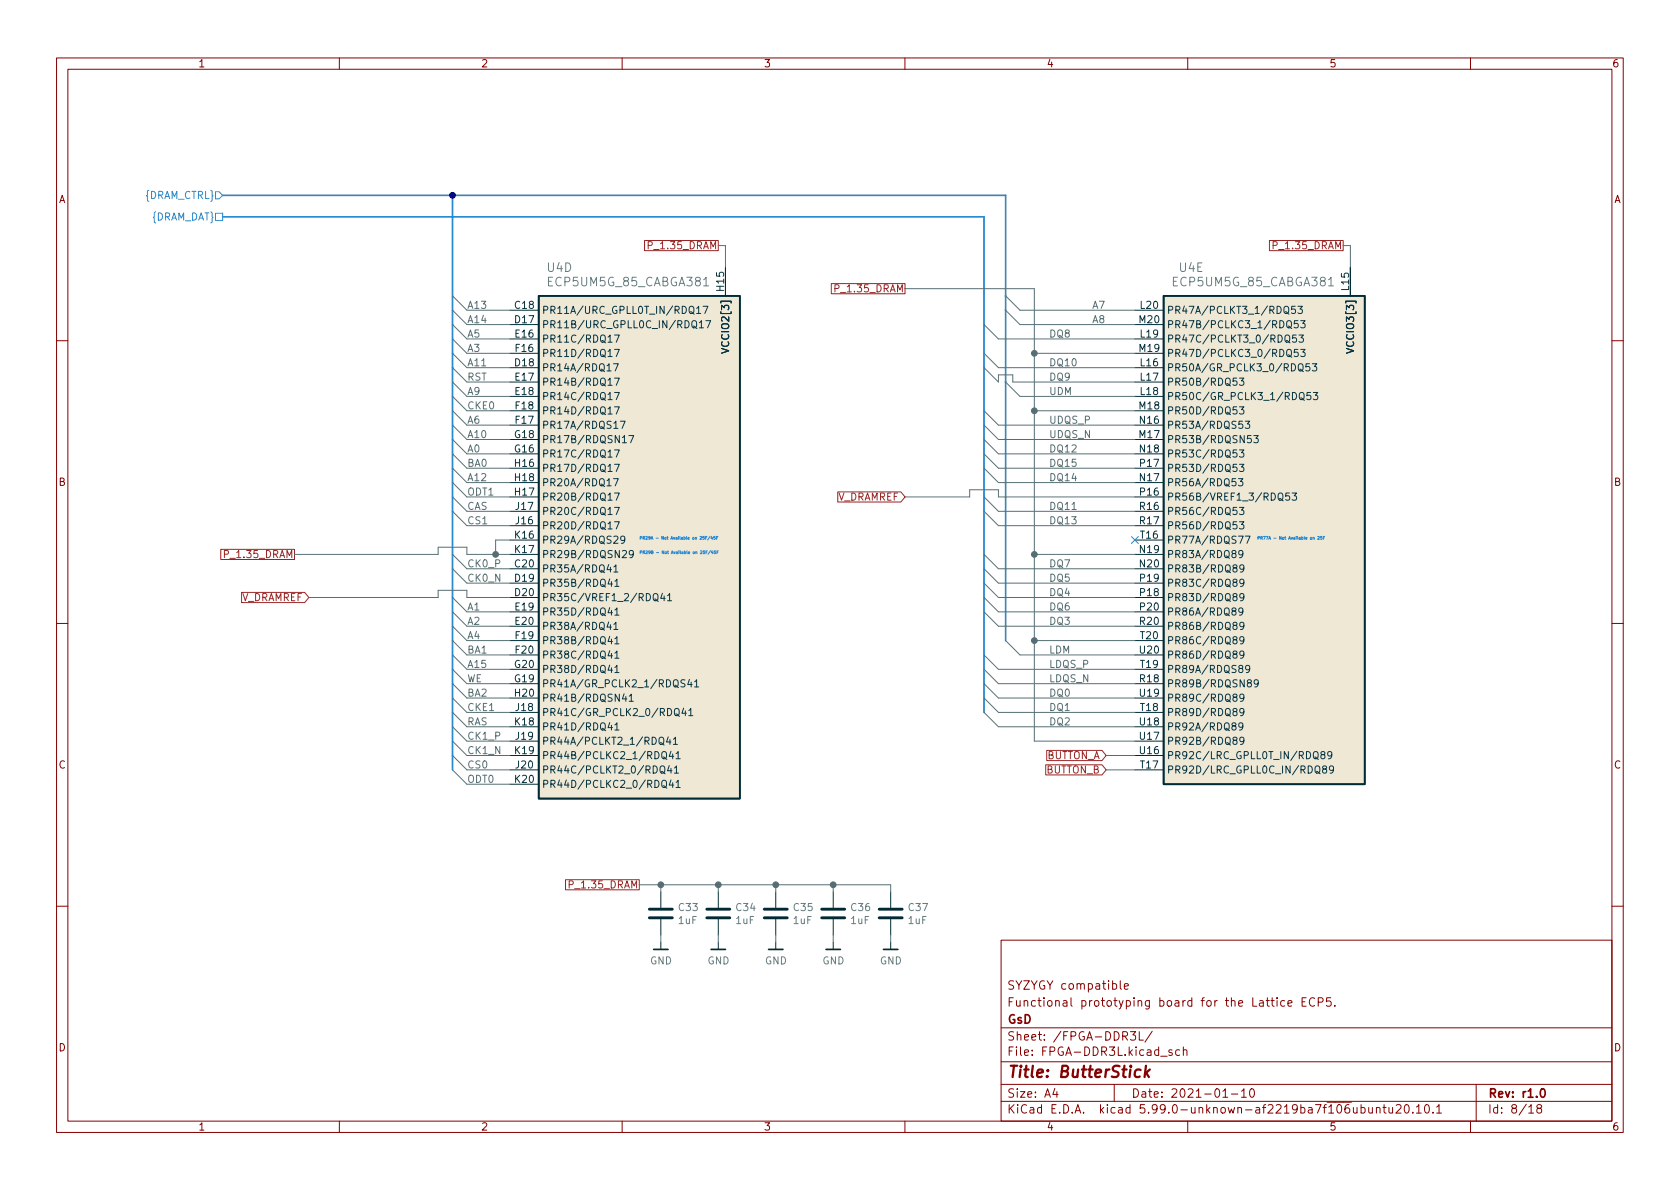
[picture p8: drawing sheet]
<svg xmlns="http://www.w3.org/2000/svg" width="297mm" height="210mm" viewBox="0 0 297 210" stroke-linecap="round" stroke-linejoin="round" font-family="sans-serif">
<g fill="none" stroke="#840000" stroke-width=".18">
<path d="M10 10.2h277v190.1h-277zM12 12.2h273v186.1h-273zM60 10.2v2M110 10.2v2M160 10.2v2M210 10.2v2M260 10.2v2M10 60.2h2M285 60.2h2M10 110.2h2M285 110.2h2M10 160.2h2"/>
<path d="M177 166.3h108v32h-108zM198.1 173.4v1.3l.2 .2M198.8 174.4l.7-.1-.1-.3-.4-.1-.2 .2 .1 .8h.5M224.7 176.9h.6M224.9 176.4v1.3l.4 .2M225.8 176.4v.2M225.8 176.9v1M227.1 177l-.4-.1-.3 .3v.4l.2 .3h.5M227.7 177.4l.7-.1v-.3l-.5-.1-.2 .2 .1 .8h.6M230.2 177.1h.5M230.9 176.4h-.7v1.5h.7M232.4 176.6a.6 .6 0 0 0-.7 0 .6 .6 0 0 0-.2 .7 .56 .56 0 0 0 .3 .6 .56 .56 0 0 0 .6-.1"/>
<path d="M233.1 177.2l.7-.1 .1-.2v-.3l-.3-.2h-.5v1.5M235.3 176.4h-.7l-.1 .7 .2-.1 .5 .1 .2 .2-.1 .5-.2 .1-.6-.1M236 177.8v.1M285 160.2h2M60 198.3v2M110 198.3v2M160 198.3v2M177 194.8h108M177 191.8h108M177 187.8h108M177 181.8h108M186.5 192.5l-.4 1h1"/>
<path d="M186.9 193v1M197 191.8v3M199.9 182.4h.9l-.5 .6 .4 .1v.7l-.2 .1h-.4l-.2-.1M201.4 182.4v1.5h.7M203.7 182.4l-1.3 1.9M205.2 186.8h1.2M207.2 185.7l-.3-.1-.3 .2 .1 .3 .5 .1v.4h-.6M208.6 185.7l-.5-.1-.2 .3v.4l.1 .3h.6M209.2 185.8l.2-.2 .4 .1 .1 .9M209.2 185.1v1.5M210 198.3v2M216.2 194h.9"/>
<path d="M217.7 193.5h1.2M219.5 193l.4-.5v1.5M219.5 194h.9M221.1 192.6l.2-.1a.81 .81 0 0 1 .6 .7 .81 .81 0 0 1-.3 .8h-.2a.81 .81 0 0 1-.5-.6 .81 .81 0 0 1 .2-.8zM242 195.8l.1 1h.3l.2-.1M242.6 195.8v1M243.4 196l.2-.2 .3 .1 .1 .9M243.4 195.8v1M244.5 195.8h.6M244.7 195.3v1.3l.4 .2M245.6 195.8v1h.4l.2-.1M246.2 195.8v1"/>
<path d="M246.9 195.5l.5-.2 .2 .2 .1 .3-.9 1h.9M248.5 195.4l.1-.1a.81 .81 0 0 1 .6 .7 .81 .81 0 0 1-.3 .8h-.1a.81 .81 0 0 1-.6-.6 .81 .81 0 0 1 .3-.8zM249.8 196.7v.1M250.4 195.8l.5-.5v1.5M250.4 196.8h.9M252 195.5l.2-.2a.81 .81 0 0 1 .6 .7 .81 .81 0 0 1-.3 .8h-.1a.81 .81 0 0 1-.4-1.3zM253.4 196.7v.1M254 195.8l.4-.5v1.5M254 196.8h.9M260 198.3v2M261 191.8v6.5M270.3 195.8l.4-.5v1.5"/>
<path d="M270.3 196.8h.9M272 196l-.3-.3 .1-.2 .2-.2 .4 .1 .2 .2-.1 .2-.6 .2-.2 .3 .1 .4 .2 .1h.3l.3-.3-.1-.4-.2-.1"/>
</g>
<path d="M272.6 192.6l.1-.1a.81 .81 0 0 1 .6 .7 .81 .81 0 0 1-.3 .8h-.2a.82 .82 0 0 1-.5-.6 .82 .82 0 0 1 .3-.8z" fill="none" stroke="#840000" stroke-width=".3"/>
<path d="M201.7 189.2a.66 .66 0 0 0-1 .3l-.1 .6 .2 .3 .1 .1 .6-.1M202.6 188.5l-.2 2M202.7 189.7l.4 .8M203.3 189.1l-.9 .8" fill="none" stroke="#840000" stroke-width=".4"/>
<g fill="none" stroke="#002b36" stroke-width=".18">
<path d="M90.2 54.9h5M90.2 57.4h5M90.2 59.9h5M128.3 47.2v5.1M200.7 54.9h5M200.7 57.4h5M200.7 59.9h5M238.8 47.2v5.1M90.2 65h5M90.2 67.6h5M90.2 70.1h5M90.2 62.5h5"/>
<path d="M90.2 75.2h5M90.2 72.6h5M90.2 77.7h5M200.7 65h5M200.7 67.6h5M200.7 70.1h5M200.7 62.5h5M200.7 75.2h5M200.7 72.6h5M200.7 77.7h5M90.2 80.3h5M90.2 82.8h5"/>
<path d="M90.2 87.9h5M90.2 85.3h5M90.2 93h5M90.2 90.4h5M90.2 95.5h5M90.2 98h5M200.7 80.3h5M200.7 82.8h5M200.7 87.9h5M200.7 85.3h5M200.7 93h5M200.7 90.4h5"/>
<path d="M200.7 95.5h5M200.7 98h5M90.2 100.6h5M90.2 103.1h5M90.2 105.7h5M90.2 108.2h5M90.2 110.7h5M90.2 113.3h5M90.2 115.8h5M90.2 118.4h5M200.7 100.6h5M200.7 103.1h5"/>
<path d="M200.7 105.7h5M200.7 108.2h5M200.7 110.7h5M200.7 113.3h5M200.7 115.8h5M200.7 118.4h5M90.2 120.9h5M90.2 123.4h5M90.2 126h5M90.2 131.1h5M90.2 136.1h5M90.2 128.5h5"/>
<path d="M90.2 133.6h5M90.2 138.7h5M200.7 120.9h5M200.7 123.4h5M200.7 126h5M200.7 131.1h5M200.7 136.1h5M200.7 128.5h5M200.7 133.6h5M116.8 157.7v2.8M127 157.7v2.8M137.2 157.7v2.8"/>
<path d="M147.3 157.7v2.8M157.5 157.7v2.8M116.8 162.6v2.7M116.8 166.6v1.3M127 162.6v2.7M127 166.6v1.3M137.2 162.6v2.7M137.2 166.6v1.3M147.3 162.6v2.7M147.3 166.6v1.3M157.5 162.6v2.7M157.5 166.6v1.3"/>
</g>
<path d="M95.2 52.3h35.6v88.9h-35.6zM205.7 52.3h35.6v86.4h-35.6zM115.6 167.9h2.5M125.7 167.9h2.6M135.9 167.9h2.5M146 167.9h2.6M156.2 167.9h2.5" fill="none" stroke="#002b36" stroke-width=".3"/>
<path d="M114.8 162.3h4.1M114.8 160.8h4.1M125 162.3h4M125 160.8h4M135.1 162.3h4.1M135.1 160.8h4.1M145.3 162.3h4.1M145.3 160.8h4.1M155.4 162.3h4.1M155.4 160.8h4.1" fill="none" stroke="#002b36" stroke-width=".51"/>
<g fill="#eee8d5" stroke="#eee8d5" stroke-width=".18">
<path d="M95.2 52.3h35.6v88.9h-35.6z"/>
<path d="M205.7 52.3h35.6v86.4h-35.6z"/>
</g>
<g fill="none" stroke="#073642" stroke-width=".18">
<path d="M108.7 59.2h.8l-.5 1.3M122.5 56.8l.1-.1a.43 .43 0 0 1 .6 .4v.4a.42 .42 0 0 1-.5 .5 .42 .42 0 0 1-.4-.5v-.4zM122.6 57.7l.6 .4M123.2 54.5l.3-.3v1.2M123.2 55.4h.7M123.7 57.1l.3-.4v1.3M123.7 58h.7M124.3 54.2h.9l-.6 1.2M124.8 56.7h.8l-.5 1.3M227.6 56.9l.2-.2a.43 .43 0 0 1 .5 .4v.4a.42 .42 0 0 1-.4 .5 .42 .42 0 0 1-.4-.5zM227.7 57.7l.7 .4M229 54.2h-.6l-.1 .6 .2-.2 .4 .1 .2 .2-.1 .4-.2 .1-.5-.1"/>
<path d="M229.2 59.2h-.6l-.1 .6 .2-.1 .4 .1 .1 .2v.4l-.2 .1-.5-.1M229.5 54.2h.8l-.5 .4 .4 .2v.5l-.2 .1-.5-.1M229.5 56.7h-.6l-.1 .6 .2-.1h.4l.1 .2v.5l-.2 .1-.5-.1M229.7 59.2h.8l-.5 .5 .4 .1v.6l-.2 .1-.5-.1M230 56.7h.8l-.5 .5 .4 .1v.6l-.2 .1-.5-.1M108.5 64.3h.8l-.5 1.3M108.7 66.9h.8l-.5 1.2M108.7 69.4h.8l-.5 1.3M108.7 61.8h.8l-.5 1.3M108.7 71.9h.8l-.5 1.3M108.7 79.6h.8l-.5 1.2M109.7 74.5h.8l-.5 1.3"/>
<path d="M110 78.3h.8M111.2 77h.8l-.5 1.3M127.6 61.6l1.2 .4-1.2 .5M219.1 66.9h.8l-.4 .4 .4 .2v.5l-.2 .1-.6-.1M219.1 71.9h.8l-.4 .5 .4 .1v.6l-.2 .1-.6-.1M219.1 79.6h.8l-.4 .4 .4 .2v.5l-.2 .1-.6-.1M220.2 74.5h.8l-.5 .5 .4 .1v.5l-.2 .2-.5-.2M221.2 77h-.6l-.1 .6 .2-.1 .4 .1 .2 .1-.1 .5-.2 .1-.5-.1M221.7 77h.8l-.5 .5 .4 .1v.6l-.2 .1-.5-.1M227.4 60.2l.7 .4M227.6 62l.2-.2a.43 .43 0 0 1 .5 .4v.4a.42 .42 0 0 1-.4 .5 .42 .42 0 0 1-.4-.5zM227.7 62.8l.7 .4"/>
<path d="M229.5 61.8h-.6l-.1 .6 .2-.1h.4l.1 .2v.4l-.2 .2-.5-.2M230 70.4l.6 .4M230 61.8h.8l-.5 .5 .4 .1v.5l-.2 .2-.5-.2M231.5 64.3h-.6v.6l.2-.1 .4 .1 .1 .1-.1 .5-.1 .1-.5-.1M231.7 69.4h-.6v.6l.1-.1h.5l.1 .2-.1 .5-.2 .1-.4-.1M232 64.3h.8l-.4 .5 .4 .1v.6l-.2 .1-.6-.1M232.2 69.4h.8l-.4 .5 .3 .1v.6l-.1 .1-.6-.1M238.1 61.6l1.2 .4-1.2 .5M107.6 99.8l-.3 .9h.8M108.5 84.6h.8l-.5 1.3M108.7 82.1h.8l-.5 1.3M108.7 87.2h.8l-.5 1.3"/>
<path d="M108.7 92.3h.8l-.5 1.2M108.7 89.7h.8l-.5 1.3M110 97.5l.5-.2 .3 .4-.8 .9h.8M110.5 95.3l-.3 .3h-.2l-.3-.3 .2-.4 .3-.1 .2 .1a.84 .84 0 0 1-.3 1.2h-.2M112 97.9l-.3 .2h-.3l-.1-.2 .1-.5 .3-.1 .2 .2a.84 .84 0 0 1-.3 1.1h-.2M219 84.6h.7l-.4 .5 .4 .1v.6l-.2 .1-.5-.1M219.1 82.1h.8l-.4 .5 .4 .1v.6l-.2 .1-.6-.1M219.1 89.7h.8l-.4 .5 .4 .1v.6l-.2 .1-.6-.1M219.1 92.3h.8l-.4 .4 .4 .2v.5l-.2 .1-.6-.1M219.7 97.9l-.2 .2h-.4l-.1-.2 .1-.5 .4-.1 .2 .2a.84 .84 0 0 1-.3 1.1h-.3M220.2 94.8h.8l-.5 1.3M228 87.2h-.6l-.1 .6 .2-.1h.4l.1 .2v.4l-.2 .2-.5-.2"/>
<path d="M228.5 87.2h.7l-.4 .5 .4 .1v.5l-.2 .2-.5-.2M107.6 110l-.3 .9h.8M107.8 102.4l-.3 .9h.8M107.8 107.4l-.3 .9h.8M107.8 112.5l-.3 .9h.8M107.8 115.1l-.3 .9h.8M107.8 117.6l-.3 .9h.8M108.1 102.8v.9M108.1 113v.9M108.5 100.2l.4-.3v1.3M108.5 110.4l.4-.4v1.3M108.5 101.2h.8"/>
<path d="M108.5 111.3h.8M108.7 102.8l.4-.4v1.3M108.7 107.9l.4-.4v1.3M108.7 112.9l.4-.3v1.3M108.7 115.5l.4-.4v1.3M108.7 118l.4-.3v1.2M108.7 103.7h.7M108.7 108.8h.7M108.7 113.9h.7M108.7 116.4h.7M108.7 118.9h.7M115.7 105h.1a.43 .43 0 0 1 .5 .4v.4a.42 .42 0 0 1-.4 .5 .42 .42 0 0 1-.4-.5v-.4z"/>
<path d="M115.7 105.9l.7 .5M117.1 104.9l-.3 .9h.8M117.4 105.4v.8M118 105.3l.4-.3v1.2M118 106.2h.8M219.7 108l-.2 .3-.4-.1-.1-.2 .1-.4 .4-.1 .2 .1a.84 .84 0 0 1-.3 1.2h-.3M219.9 100.4l-.2 .3-.4-.1-.1-.2 .1-.5h.4l.2 .1a.84 .84 0 0 1-.3 1.2h-.3M219.9 105.5l-.2 .2h-.4l-.1-.2 .1-.5h.4l.2 .1a.84 .84 0 0 1-.3 1.1h-.3M219.9 103l-.2 .2-.4-.1-.1-.1 .1-.5 .4-.1 .2 .1a.84 .84 0 0 1-.3 1.2h-.3M219.9 110.6l-.2 .2h-.4l-.1-.2 .1-.5 .4-.1 .2 .2a.84 .84 0 0 1-.3 1.1h-.3M219.9 113.1l-.2 .3-.4-.1-.1-.2 .1-.5h.4l.2 .1a.84 .84 0 0 1-.3 1.2h-.3M219.9 115.7l-.2 .2-.4-.1-.1-.1 .1-.5 .4-.1 .2 .1a.84 .84 0 0 1-.3 1.2h-.3"/>
<path d="M221 118.2l-.3 .2h-.2l-.3-.2 .2-.5h.3l.2 .1a.84 .84 0 0 1-.3 1.1h-.2M107.8 127.8l-.3 .9h.8M108.7 128.2l.4-.4v1.3M108.7 129.1h.7M110.3 122.7l-.3 .9h.8M110.7 123.2v.8M111.3 123.1l.3-.4v1.3M111.3 124h.7M116.7 130.4h.1a.43 .43 0 0 1 .6 .4v.4a.42 .42 0 0 1-.5 .5 .42 .42 0 0 1-.4-.5v-.4zM116.8 131.3l.6 .5M116.8 135.6l.2-.2a.43 .43 0 0 1 .5 .5v.4a.42 .42 0 0 1-.4 .4 .42 .42 0 0 1-.4-.4zM116.9 136.4l.7 .4"/>
<path d="M117.1 133.1l.2-.2a.43 .43 0 0 1 .5 .4v.4a.42 .42 0 0 1-.4 .5 .42 .42 0 0 1-.4-.5zM117.1 138.2l.2-.2a.43 .43 0 0 1 .5 .4v.4a.42 .42 0 0 1-.4 .5 .42 .42 0 0 1-.4-.5zM117.2 133.9l.7 .4M117.2 139l.7 .4M118.1 130.3l-.3 .9h.8M118.3 135.4l-.3 .9h.8M118.5 130.8v.8M118.6 132.8l-.3 .9h.8M118.6 137.9l-.3 .9h.8M118.6 135.9v.8M118.9 133.3v.9M118.9 138.4v.9"/>
<path d="M119.1 130.7l.3-.3v1.2M119.1 131.6h.7M119.2 135.8l.4-.4v1.3M119.2 136.7h.8M119.3 125.5l.2-.2a.43 .43 0 0 1 .6 .4v.4a.42 .42 0 0 1-.4 .5 .42 .42 0 0 1-.5-.5zM119.5 126.3l.6 .4M119.5 133.3l.4-.4v1.3M119.5 138.3l.4-.3v1.3M119.5 134.2h.8M119.5 139.3h.8M120.9 125.2l-.3 .9h.8M121.1 120.3l-.5-.1-.2 .1v.4l.6 .2 .1 .3-.2 .3-.5-.1"/>
<path d="M121.2 125.7v.9M121.8 125.6l.3-.3v1.3M121.8 126.6h.7M121.9 120.1l-.3 .9h.8M122.2 120.6v.9M122.8 120.6l.4-.4v1.3M122.8 121.5h.7M219.7 128.4l-.2 .2-.4-.1-.1-.1 .1-.5 .4-.1 .2 .1a.84 .84 0 0 1-.3 1.2h-.3M219.9 125.8l-.2 .3-.4-.1-.1-.2 .1-.5h.4l.2 .1a.84 .84 0 0 1-.3 1.2h-.3M219.9 130.9l-.2 .2h-.4l-.1-.2 .1-.5h.4l.2 .1a.84 .84 0 0 1-.3 1.1h-.3M219.9 123.3l-.2 .2h-.4l-.1-.2 .1-.5 .4-.1 .2 .2a.84 .84 0 0 1-.3 1.1h-.3M220.8 120.7l-.3-.2 .1-.2 .2-.1 .3 .1 .2 .1-.1 .2-.5 .2-.2 .2 .1 .4 .2 .1 .3-.1 .2-.2v-.2l-.3-.3"/>
<path d="M222.5 120.7l-.3 .3-.3-.1-.2-.2 .2-.4 .3-.1 .2 .1a.84 .84 0 0 1-.3 1.2h-.2M233.8 133.4l-.3-.2 .1-.2 .2-.1 .3 .1 .2 .1-.1 .2-.5 .2-.2 .2v.2l.3 .3 .3-.1 .2-.2-.1-.3-.2-.2M234.1 136l-.3-.3 .1-.1 .2-.2 .3 .1 .2 .2-.1 .2-.5 .1-.2 .2 .1 .4 .2 .1h.3l.2-.2-.1-.4-.2-.1M235.5 133.4l-.3 .3h-.2l-.3-.3 .2-.4 .3-.1 .2 .1a.84 .84 0 0 1-.3 1.2h-.2M235.8 136l-.3 .2h-.2l-.2-.2 .1-.5 .3-.1 .2 .2a.84 .84 0 0 1-.3 1.1h-.2"/>
</g>
<path d="M124.4 50.5h.9M234.9 50.5h.9" fill="none" stroke="#657b83" stroke-width=".18"/>
<g fill="none" stroke="#268bd2" stroke-width=".18">
<path d="M38.1 37.7h1.3v1.3h-1.3zM38.1 33.9h.6l.7 .6-.7 .7h-.6zM123.8 97.5l.2-.1 .1 .1-.3 .4h.3M124.5 94.9h-.2l-.1 .2h.3v.2h-.3M124.6 97.4h-.3v.2h.3v.3h-.3M124.8 95.1h.1M124.8 97.6h.2M125 94.9h-.2v.5M125.1 97.4h-.3v.5M125.6 94.8l-.5 .7M125.6 97.4l-.4 .6M125.8 94.8l-.1 .4h.3"/>
<path d="M125.9 97.4l-.1 .3h.3M125.9 95v.4M126 97.6v.3M126.4 94.9h-.2v.2h.2v.2h-.2M126.5 97.4h-.2v.2h.2v.3h-.2M126.7 95.1h.2M126.8 97.6h.1M126.9 94.9h-.2v.5M127 97.4h-.2v.5M200.1 94.9l1.2 1.2M201.3 94.9l-1.2 1.2M231.7 95.1h.2l-.1 .3-.1-.1z"/>
<path d="M232.2 95.1h.2v.3M232.2 95v.4M233 94.9h.2l.1 .1-.3 .4h.3M233.7 94.9h-.2v.2h.2v.2h-.2M234 95.1h.1M234.2 94.9h-.2v.5"/>
</g>
<path d="M114 42.5h13v1.8h-13zM147 50.2h13v1.7h-13zM224.5 42.5h13v1.8h-13zM39 97.1h13.1v1.8h-13.1zM148.1 87h11.2l.7 .9-.7 .9h-11.2zM42.7 104.8h11.2l.7 .9-.7 .9h-11.2zM184.9 135.2h9.9l.8 .9-.8 .9h-9.9zM185.1 132.7h9.7l.8 .9-.8 .9h-9.7zM100 155.6h13v1.8h-13z" fill="none" stroke="#9f2523" stroke-width=".18"/>
<path d="M39.4 38.3h134.6v87.7M39.4 34.5h138.4v78.8M80 34.5v101.6" fill="none" stroke="#268bd2" stroke-width=".3"/>
<g fill="none" stroke="#586e75" stroke-width=".18">
<path d="M80 57.4l2.5 2.5h7.7M80 52.3l2.5 2.6h7.7M80 54.9l2.5 2.5h7.7M80 59.9l2.5 2.6h7.7M127 43.4h1.3v3.8M160 51h22.9v80.1h17.8M174 57.4l2.5 2.5h24.2M177.8 52.3l2.5 2.6h20.4M177.8 54.9l2.5 2.5h20.4M237.5 43.4h1.3v3.8M80 65l2.5 2.6h7.7M80 77.7l2.5 2.6h7.7"/>
<path d="M80 62.5l2.5 2.5h7.7M80 70.1l2.5 2.5h7.7M80 67.6l2.5 2.5h7.7M80 75.2l2.5 2.5h7.7M80 72.6l2.5 2.6h7.7M174 65l2.5 2.6v-1.3h2.6v1.3h21.6M174 77.7l2.5 2.6h24.2M174 62.5l2.5 2.5h24.2M174 75.2l2.5 2.5h24.2M174 72.6l2.5 2.6h24.2M177.8 67.6l2.5 2.5h20.4M182.9 72.6h17.8"/>
<path d="M182.9 62.5h17.8M52.1 98h25.4v-1.2h5v1.2h7.7M80 82.8l2.5 2.5h7.7M80 80.3l2.5 2.5h7.7M80 85.3l2.5 2.6h7.7M80 87.9l2.5 2.5h7.7M80 90.4l2.5 2.6h7.7M80 98l2.5 2.6h7.7M90.2 95.5h-2.6v2.5M160 87.9h11.4v-1.3h5.1v1.3h24.2M174 82.8l2.5 2.5h24.2M174 80.3l2.5 2.5h24.2"/>
<path d="M174 87.9l2.5 2.5h24.2M174 90.4l2.5 2.6h24.2M174 98l2.5 2.6h24.2M182.9 98h17.8M54.6 105.7h22.9v-1.3h5v1.3h7.7M80 105.7l2.5 2.5h7.7M80 108.2l2.5 2.5h7.7M80 110.7l2.5 2.6h7.7M80 113.3l2.5 2.5h7.7M80 115.8l2.5 2.6h7.7M80 118.4l2.5 2.5h7.7M80 100.6l2.5 2.5h7.7"/>
<path d="M174 105.7l2.5 2.5h24.2M174 108.2l2.5 2.5h24.2M174 115.8l2.5 2.6h24.2M174 118.4l2.5 2.5h24.2M174 100.6l2.5 2.5h24.2M174 103.1l2.5 2.6h24.2M177.8 113.3l2.5 2.5h20.4M182.9 113.3h17.8M80 133.6l2.5 2.5h7.7M80 131.1l2.5 2.5h7.7M80 120.9l2.5 2.5h7.7M80 123.4l2.5 2.6h7.7"/>
<path d="M80 126l2.5 2.5h7.7M80 128.5l2.5 2.6h7.7M80 136.1l2.5 2.6h7.7M174 120.9l2.5 2.5h24.2M174 123.4l2.5 2.6h24.2M174 126l2.5 2.5h24.2M195.6 136.1h5.1M195.6 133.6h5.1M113 156.5h44.5v1.2M116.8 156.5v1.2M127 156.5v1.2M137.2 156.5v1.2"/>
<path d="M147.3 156.5v1.2M116.8 165.3v1.3M127 165.3v1.3M137.2 165.3v1.3M147.3 165.3v1.3M157.5 165.3v1.3"/>
</g>
<g fill="#586e75" stroke="#586e75" stroke-width=".18">
<circle cx="182.9" cy="98" r=".51"/>
<circle cx="182.9" cy="72.6" r=".51"/>
<circle cx="182.9" cy="62.5" r=".51"/>
<circle cx="182.9" cy="113.3" r=".51"/>
<circle cx="87.6" cy="98" r=".51"/>
<circle cx="116.8" cy="156.5" r=".51"/>
<circle cx="137.2" cy="156.5" r=".51"/>
<circle cx="127" cy="156.5" r=".51"/>
<circle cx="147.3" cy="156.5" r=".51"/>
</g>
<circle cx="80" cy="34.5" r=".51" fill="#000084" stroke="#000084" stroke-width=".18"/>
<text font-size="2.8" fill="#840000" x="178" y="190.6">Title: ButterStick</text>
<g font-size="2.1" fill="#657b83">
<text x="96.8" y="48.1">U4D</text>
<text x="97.2" y="50.6">ECP5UM5G_85_CABGA381</text>
<text x="207.7" y="50.6">ECP5UM5G_85_CABGA381</text>
<text x="208.5" y="48.1">U4E</text>
</g>
<g font-size="2.1" fill="#840000">
<text x="178" y="178">Functional prototyping board for the Lattice ECP5.</text>
<text x="178" y="175">SYZYGY compatible</text>
<text x="178" y="184">Sheet: /FPGA-DDR3L/</text>
<text x="178" y="181">GsD</text>
<text x="178" y="186.7">File: FPGA-DDR3L.kicad_sch</text>
<text x="178" y="196.9">KiCad E.D.A. kicad 5.99.0-unknown-af2219ba7f~106~ubuntu20.10.1</text>
<text x="178" y="194.1">Size: A4</text>
<text x="200" y="194.1">Date: 2021-01-10</text>
<text x="263" y="194.1">Rev: r1.0</text>
<text x="263" y="196.9">Id: 8/18</text>
</g>
<g font-size="1.8" fill="#840000">
<text x="35" y="11.9">1</text>
<text x="85" y="11.9">2</text>
<text x="135" y="11.9">3</text>
<text x="185" y="11.9">4</text>
<text x="235" y="11.9">5</text>
<text x="285" y="11.9">6</text>
<text x="10.3" y="35.9">A</text>
<text x="285.3" y="35.9">A</text>
<text x="10.3" y="85.9">B</text>
<text x="285.3" y="85.9">B</text>
<text x="10.3" y="135.9">C</text>
<text x="285.3" y="135.9">C</text>
<text x="10.3" y="185.9">D</text>
<text x="285.3" y="185.9">D</text>
<text x="35" y="199.9">1</text>
<text x="85" y="199.9">2</text>
<text x="135" y="199.9">3</text>
<text x="185" y="199.9">4</text>
<text x="235" y="199.9">5</text>
<text x="285" y="199.9">6</text>
</g>
<g font-size="1.8" fill="#268bd2">
<text x="25.6" y="35.2">{DRAM_CTRL}</text>
<text x="26.7" y="39">{DRAM_DAT}</text>
</g>
<g font-size="1.8" fill="#9f2523">
<text x="115" y="44.1">P_1.35_DRAM</text>
<text x="225.5" y="44.1">P_1.35_DRAM</text>
<text x="148" y="51.7">P_1.35_DRAM</text>
<text x="148" y="88.5">V_DRAMREF</text>
<text x="40.1" y="98.7">P_1.35_DRAM</text>
<text x="42.6" y="106.3">V_DRAMREF</text>
<text x="184.9" y="136.8">BUTTON_B</text>
<text x="184.9" y="134.2">BUTTON_A</text>
<text x="101" y="157.1">P_1.35_DRAM</text>
</g>
<g font-size="1.8" fill="#073642">
<text x="128" y="51.4" transform="rotate(-90 128 51.4)">H15</text>
<text x="238.5" y="51.3" transform="rotate(-90 238.5 51.3)">L15</text>
<text x="91.1" y="54.6">C18</text>
<text x="91.1" y="57.1">D17</text>
<text x="91.1" y="59.7">E16</text>
<text x="95.8" y="55.5">PR11A/URC_GPLL0T_IN/RDQ17</text>
<text x="95.8" y="58">PR11B/URC_GPLL0C_IN/RDQ17</text>
<text x="201.5" y="57.1">M20</text>
<text x="201.7" y="59.7">L19</text>
<text x="201.7" y="54.6">L20</text>
<text x="206.2" y="55.5">PR47A/PCLKT3_1/RDQ53</text>
<text x="206.2" y="58">PR47B/PCLKC3_1/RDQ53</text>
<text x="91.1" y="64.8">D18</text>
<text x="91.2" y="62.2">F16</text>
<text x="95.8" y="65.7">PR14A/RDQ17</text>
<text x="95.8" y="60.6">PR11C/RDQ17</text>
<text x="95.8" y="63.1">PR11D/RDQ17</text>
<text x="128.9" y="61.6" transform="rotate(-90 128.9 61.6)">VCCIO2[3]</text>
<text x="201.5" y="62.2">M19</text>
<text x="201.7" y="64.8">L16</text>
<text x="206.2" y="65.7">PR50A/GR_PCLK3_0/RDQ53</text>
<text x="206.2" y="60.6">PR47C/PCLKT3_0/RDQ53</text>
<text x="206.2" y="63.1">PR47D/PCLKC3_0/RDQ53</text>
<text x="239.4" y="61.6" transform="rotate(-90 239.4 61.6)">VCCIO3[3]</text>
<text x="91.1" y="67.3">E17</text>
<text x="91.1" y="69.8">E18</text>
<text x="95.8" y="68.2">PR14B/RDQ17</text>
<text x="95.8" y="70.7">PR14C/RDQ17</text>
<text x="201.7" y="67.3">L17</text>
<text x="201.7" y="69.8">L18</text>
<text x="206.2" y="68.2">PR50B/RDQ53</text>
<text x="206.2" y="70.7">PR50C/GR_PCLK3_1/RDQ53</text>
<text x="91" y="77.5">G18</text>
<text x="91.2" y="74.9">F17</text>
<text x="91.2" y="72.4">F18</text>
<text x="95.8" y="75.8">PR17A/RDQS17</text>
<text x="95.8" y="73.3">PR14D/RDQ17</text>
<text x="201.5" y="77.5">M17</text>
<text x="201.5" y="72.4">M18</text>
<text x="201.6" y="74.9">N16</text>
<text x="206.2" y="73.3">PR50D/RDQ53</text>
<text x="206.2" y="75.8">PR53A/RDQS53</text>
<text x="91" y="80">G16</text>
<text x="91.1" y="82.5">H16</text>
<text x="95.8" y="80.9">PR17C/RDQ17</text>
<text x="95.8" y="78.4">PR17B/RDQSN17</text>
<text x="95.8" y="83.4">PR17D/RDQ17</text>
<text x="201.6" y="80">N18</text>
<text x="201.6" y="82.5">P17</text>
<text x="206.2" y="78.4">PR53B/RDQSN53</text>
<text x="206.2" y="80.9">PR53C/RDQ53</text>
<text x="206.2" y="83.4">PR53D/RDQ53</text>
<text x="91.1" y="87.6">H17</text>
<text x="91.1" y="85.1">H18</text>
<text x="95.8" y="88.5">PR20B/RDQ17</text>
<text x="95.8" y="86">PR20A/RDQ17</text>
<text x="201.6" y="85.1">N17</text>
<text x="201.6" y="87.6">P16</text>
<text x="206.2" y="86">PR56A/RDQ53</text>
<text x="206.2" y="88.5">PR56B/VREF1_3/RDQ53</text>
<text x="91.1" y="95.2">K16</text>
<text x="91.2" y="92.7">J16</text>
<text x="91.2" y="90.2">J17</text>
<text x="95.8" y="93.6">PR20D/RDQ17</text>
<text x="95.8" y="91.1">PR20C/RDQ17</text>
<text x="201.6" y="90.2">R16</text>
<text x="201.6" y="92.7">R17</text>
<text x="201.7" y="95.2">T16</text>
<text x="206.2" y="91.1">PR56C/RDQ53</text>
<text x="206.2" y="93.6">PR56D/RDQ53</text>
<text x="91.1" y="100.3">C20</text>
<text x="91.1" y="97.8">K17</text>
<text x="95.8" y="101.2">PR35A/RDQ41</text>
<text x="95.8" y="96.1">PR29A/RDQS29</text>
<text x="95.8" y="98.7">PR29B/RDQSN29</text>
<text x="201.6" y="97.8">N19</text>
<text x="201.6" y="100.3">N20</text>
<text x="206.2" y="98.7">PR83A/RDQ89</text>
<text x="206.2" y="101.2">PR83B/RDQ89</text>
<text x="206.2" y="96.1">PR77A/RDQS77</text>
<text x="91.1" y="102.9">D19</text>
<text x="91.1" y="105.4">D20</text>
<text x="91.1" y="107.9">E19</text>
<text x="95.8" y="103.8">PR35B/RDQ41</text>
<text x="95.8" y="106.3">PR35C/VREF1_2/RDQ41</text>
<text x="201.6" y="105.4">P18</text>
<text x="201.6" y="102.9">P19</text>
<text x="201.6" y="107.9">P20</text>
<text x="206.2" y="106.3">PR83D/RDQ89</text>
<text x="206.2" y="103.8">PR83C/RDQ89</text>
<text x="91.1" y="110.5">E20</text>
<text x="91.2" y="113">F19</text>
<text x="95.8" y="108.8">PR35D/RDQ41</text>
<text x="95.8" y="111.4">PR38A/RDQ41</text>
<text x="95.8" y="113.9">PR38B/RDQ41</text>
<text x="201.6" y="110.5">R20</text>
<text x="201.7" y="113">T20</text>
<text x="206.2" y="108.8">PR86A/RDQ89</text>
<text x="206.2" y="111.4">PR86B/RDQ89</text>
<text x="206.2" y="113.9">PR86C/RDQ89</text>
<text x="91" y="118.1">G20</text>
<text x="91.2" y="115.6">F20</text>
<text x="95.8" y="116.5">PR38C/RDQ41</text>
<text x="95.8" y="119">PR38D/RDQ41</text>
<text x="201.6" y="115.6">U20</text>
<text x="201.7" y="118.1">T19</text>
<text x="206.2" y="119">PR89A/RDQS89</text>
<text x="206.2" y="116.5">PR86D/RDQ89</text>
<text x="91" y="120.6">G19</text>
<text x="91.1" y="123.2">H20</text>
<text x="91.2" y="125.7">J18</text>
<text x="95.8" y="121.5">PR41A/GR_PCLK2_1/RDQS41</text>
<text x="95.8" y="124.1">PR41B/RDQSN41</text>
<text x="201.6" y="120.6">R18</text>
<text x="201.6" y="123.2">U19</text>
<text x="201.7" y="125.7">T18</text>
<text x="206.2" y="121.5">PR89B/RDQSN89</text>
<text x="206.2" y="124.1">PR89C/RDQ89</text>
<text x="91.1" y="128.3">K18</text>
<text x="91.2" y="130.8">J19</text>
<text x="95.8" y="126.6">PR41C/GR_PCLK2_0/RDQ41</text>
<text x="95.8" y="131.7">PR44A/PCLKT2_1/RDQ41</text>
<text x="95.8" y="129.2">PR41D/RDQ41</text>
<text x="201.6" y="130.8">U17</text>
<text x="201.6" y="128.3">U18</text>
<text x="206.2" y="126.6">PR89D/RDQ89</text>
<text x="206.2" y="131.7">PR92B/RDQ89</text>
<text x="206.2" y="129.2">PR92A/RDQ89</text>
<text x="91.1" y="133.3">K19</text>
<text x="91.2" y="135.9">J20</text>
<text x="95.8" y="136.8">PR44C/PCLKT2_0/RDQ41</text>
<text x="95.8" y="134.2">PR44B/PCLKC2_1/RDQ41</text>
<text x="201.6" y="133.3">U16</text>
<text x="201.7" y="135.9">T17</text>
<text x="206.2" y="136.8">PR92D/LRC_GPLL0C_IN/RDQ89</text>
<text x="206.2" y="134.2">PR92C/LRC_GPLL0T_IN/RDQ89</text>
<text x="91.1" y="138.4">K20</text>
<text x="95.8" y="139.3">PR44D/PCLKC2_0/RDQ41</text>
</g>
<g font-size="1.8" fill="#586e75">
<text x="82.5" y="57.1">A14</text>
<text x="82.5" y="59.7">A5</text>
<text x="82.5" y="54.6">A13</text>
<text x="185.4" y="59.7">DQ8</text>
<text x="193" y="57.1">A8</text>
<text x="193" y="54.6">A7</text>
<text x="82.5" y="62.2">A3</text>
<text x="82.5" y="64.8">A11</text>
<text x="185.4" y="64.8">DQ10</text>
<text x="82.5" y="69.8">A9</text>
<text x="82.5" y="67.3">RST</text>
<text x="185.4" y="67.3">DQ9</text>
<text x="185.4" y="69.8">UDM</text>
<text x="82.5" y="72.4">CKE0</text>
<text x="82.5" y="74.9">A6</text>
<text x="82.5" y="77.5">A10</text>
<text x="185.4" y="77.5">UDQS_N</text>
<text x="185.4" y="74.9">UDQS_P</text>
<text x="82.5" y="82.5">BA0</text>
<text x="82.5" y="80">A0</text>
<text x="185.4" y="82.5">DQ15</text>
<text x="185.4" y="80">DQ12</text>
<text x="82.5" y="87.6">ODT1</text>
<text x="82.5" y="85.1">A12</text>
<text x="185.4" y="85.1">DQ14</text>
<text x="82.5" y="92.7">CS1</text>
<text x="82.5" y="90.2">CAS</text>
<text x="185.4" y="90.2">DQ11</text>
<text x="185.4" y="92.7">DQ13</text>
<text x="82.5" y="100.3">CK0_P</text>
<text x="185.4" y="100.3">DQ7</text>
<text x="82.5" y="107.9">A1</text>
<text x="82.5" y="102.9">CK0_N</text>
<text x="185.4" y="107.9">DQ6</text>
<text x="185.4" y="105.4">DQ4</text>
<text x="185.4" y="102.9">DQ5</text>
<text x="82.5" y="110.5">A2</text>
<text x="82.5" y="113">A4</text>
<text x="185.4" y="110.5">DQ3</text>
<text x="82.5" y="115.6">BA1</text>
<text x="82.5" y="118.1">A15</text>
<text x="185.4" y="115.6">LDM</text>
<text x="185.4" y="118.1">LDQS_P</text>
<text x="82.5" y="123.2">BA2</text>
<text x="82.5" y="125.7">CKE1</text>
<text x="82.5" y="120.6">WE</text>
<text x="185.4" y="125.7">DQ1</text>
<text x="185.4" y="123.2">DQ0</text>
<text x="185.4" y="120.6">LDQS_N</text>
<text x="82.5" y="128.3">RAS</text>
<text x="82.5" y="130.8">CK1_P</text>
<text x="185.4" y="128.3">DQ2</text>
<text x="82.5" y="133.3">CK1_N</text>
<text x="82.5" y="135.9">CS0</text>
<text x="82.5" y="138.4">ODT0</text>
</g>
<g font-size="1.8" fill="#657b83">
<text x="120.1" y="161.1">C33</text>
<text x="130.2" y="161.1">C34</text>
<text x="140.4" y="161.1">C35</text>
<text x="150.5" y="161.1">C36</text>
<text x="160.7" y="161.1">C37</text>
<text x="120" y="163.4">1uF</text>
<text x="130.2" y="163.4">1uF</text>
<text x="140.3" y="163.4">1uF</text>
<text x="150.5" y="163.4">1uF</text>
<text x="160.6" y="163.4">1uF</text>
<text x="114.9" y="170.5">GND</text>
<text x="125.1" y="170.5">GND</text>
<text x="135.2" y="170.5">GND</text>
<text x="145.4" y="170.5">GND</text>
<text x="155.6" y="170.5">GND</text>
</g>
<g font-size=".7" fill="#268bd2">
<text x="113" y="95.4">PR29A - Not Available on 25F/45F</text>
<text x="222.2" y="95.4">PR77A - Not Available on 25F</text>
<text x="113" y="97.9">PR29B - Not Available on 25F/45F</text>
</g>
</svg>
